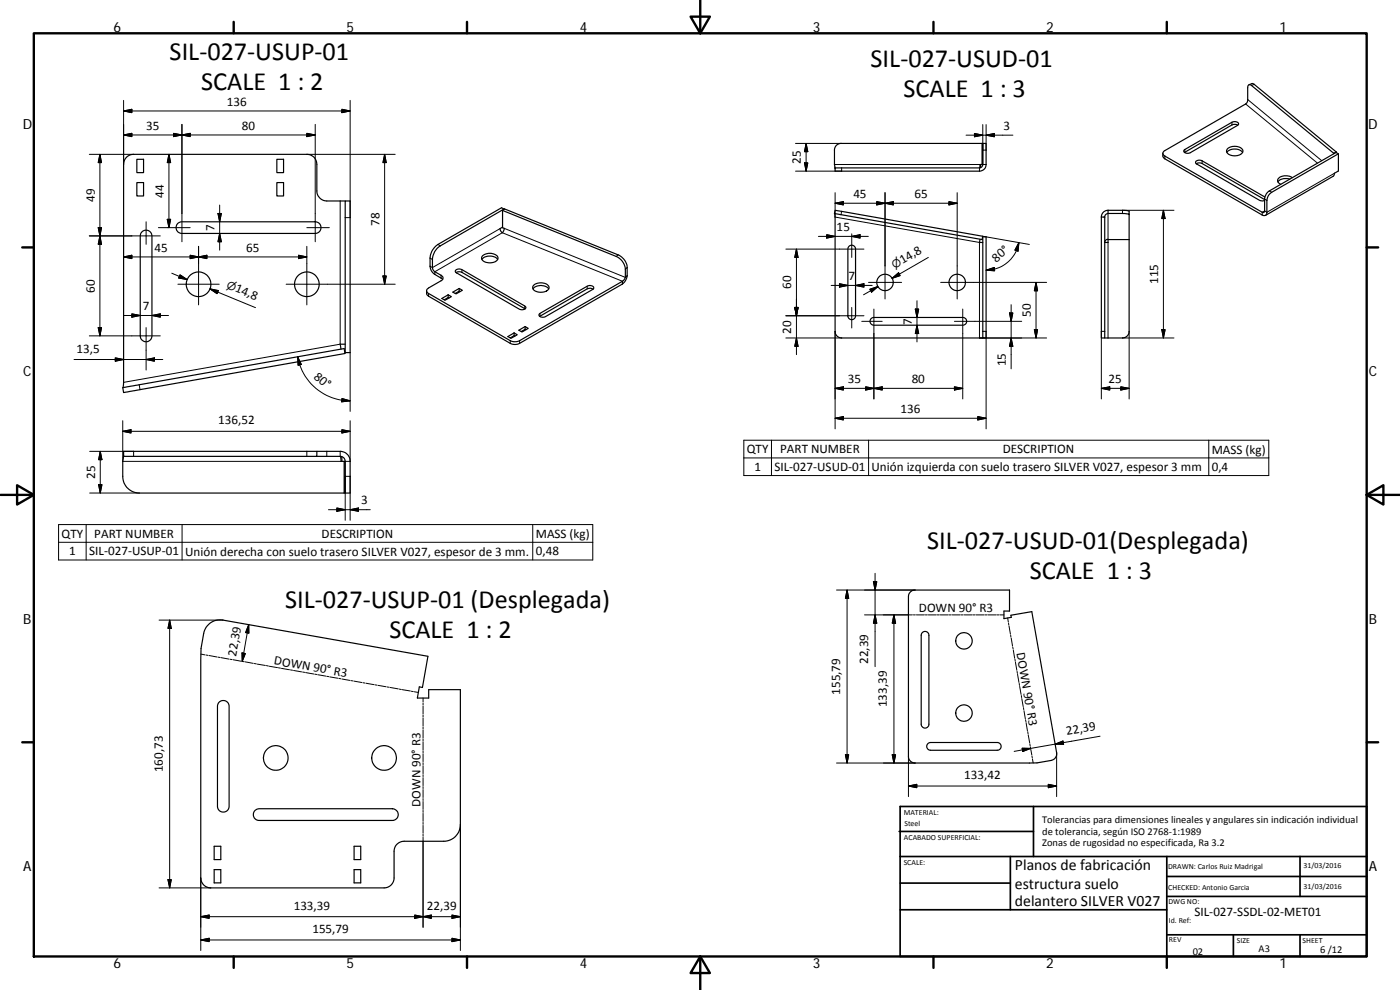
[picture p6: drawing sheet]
<svg xmlns="http://www.w3.org/2000/svg" width="420mm" height="297mm" viewBox="0 0 420 297" stroke-linecap="round" stroke-linejoin="round" font-family="sans-serif">
<g fill="none" stroke="#000" stroke-width=".36">
<path d="M371.5 37.6l-.9-.3-.9 .2-14.2 8.2M374.9 25.4l.9-.3 .4 .1 24.9 20.4M41.1 47.8h2v4h-2zM41.1 54.8h2v4h-2zM83.1 47.8h2v4h-2zM83.1 54.8h2v4h-2zM250.6 50.1v.5M294.3 49.4l-.1 .9M294.7 43v6.4h-.6l-.1 1M294.7 49.4h.2M294.9 49.4v-6.4h-42.5a1.96 1.96 0 0 0-2 2v4.4l.2 1M294.9 49.4l-.2 .6-.7 .4"/>
<path d="M294.9 45v-2h1v6.4a1.97 1.97 0 0 1-1.9 2h-43.4v-1h43.4M349 46v1l.6 .6 29.2 16.9a.86 .86 0 0 0 1 .1 .86 .86 0 0 0 .4-.9v-3.6a3.2 3.2 0 0 1 1.4-2.4l20.1-11.6M355.4 45l14.3-8.3a1.17 1.17 0 0 1 2 .7l-14.5 8.4a1.17 1.17 0 0 1-1.9-.7zM359 49.1l.9-.2 .9 .2 18.7 10.8M368.2 45.7a3.2 3.2 0 0 1 4.7 0M368.5 44.5a3 3 0 0 1 4.5 .8 2.98 2.98 0 0 1-4.6 .7l-.3-.9zM379.6 59.1l-18.8-10.8a1.15 1.15 0 0 0-2 .6l19.2 11.2 .9 .2 .6-.2M387.1 53.7a3.2 3.2 0 0 0-3.6 .9M387.8 53.3a3.2 3.2 0 0 0-4.4 .7l.1 .6 .9 .7M400.3 46v.1M400.3 46l-24.7-20.3a.67 .67 0 0 0-.9-.2 .67 .67 0 0 0-.3 .8v3.9l-.6 1-24.2 14a.85 .85 0 0 0-.6 .8 .85 .85 0 0 0 .6 .8l29.5 17 .4-.5v-3.6a3.3 3.3 0 0 1 1.4-2.4l20.1-11.6 .7 .4v5.2l-1.2 .7-.3 .8-20.4 11.8M401.1 45.6v.2"/>
<path d="M401.1 45.6l-.8 .4M42.8 69.4a1.78 1.78 0 0 1 2.8 1.4v30a1.76 1.76 0 0 1-1.8 1.7 1.76 1.76 0 0 1-1.7-1.7v-30l.1-.6zM53.4 67l1.2-.5h40a1.75 1.75 0 0 1 1.7 1.8 1.75 1.75 0 0 1-1.7 1.7h-40a1.75 1.75 0 0 1-1.7-1.1 1.75 1.75 0 0 1 .5-1.9zM103.6 60.3h-5.5a3 3 0 0 1-3-3v-8a2.93 2.93 0 0 0-3-3h-52a2.96 2.96 0 0 0-3 3v65.4l-.3 1.6M103.6 60.3h1.5v45.5h-1.5zM144.6 77.9a3.3 3.3 0 0 1 4.8 0M144.8 76.8a3.2 3.2 0 0 1 4.6 .4 1.9 1.9 0 0 1-2.4 1.7 1.99 1.99 0 0 1-2.4-1.7zM150.8 63.1l.6-.4 34.1 13.8a4.5 4.5 0 0 1 2.7 3.8v2.4M150.8 63.1v5.2l.5 .2v.2l-.5 1.1-.5-.4-.2-.8 .7-.5M150.8 63.1l34.1 13.8a4.7 4.7 0 0 1 2.8 3.9v2.4M151.2 62.7v.1M151.2 62.7l-.7-.4-19.1 11a5.2 5.2 0 0 0-2.3 4.1v2.5a3.1 3.1 0 0 0 1.4 2.4l2.3 1.5"/>
<path d="M151.2 62.7l-19 11.1a5 5 0 0 0-2.4 4.1l.1 3 .6 .6 1.9 1.1a.87 .87 0 0 1 .6 .8 .87 .87 0 0 1-.6 .8l-3.8 2.2a.87 .87 0 0 0-.6 .8 .87 .87 0 0 0 .6 .9l24.5 14.1a3.2 3.2 0 0 0 2.8 0l30.9-17.8M250.4 64.1l.2 1v34.3a1.96 1.96 0 0 0 2 2h42.3M250.6 63.1l44.3 7.8-.2 1-44.2-7.8zM254.9 73.8a1.15 1.15 0 0 1 1.2-.1 1.15 1.15 0 0 1 .7 1v20a1.15 1.15 0 0 1-1.2 1.2 1.15 1.15 0 0 1-1.1-1.2v-20zM294.1 71.8l-.1 .9h.9M294.9 71.1h1v30.3h-1zM330.5 65.1h1M330.5 65.1v36.3h1v-36.3M332.5 63.1l5.6 .1 .8 .2v1l-1.4-.3h-5M332.5 71.9v.8h-.9a.72 .72 0 0 1 .9-.8h6.4M332.5 63.1a2.02 2.02 0 0 0-2 2M332.5 63.1v1"/>
<path d="M332.5 64.1a1.05 1.05 0 0 0-1 1M338.9 64.4v35a2 2 0 0 1-2 2h-5.4M132.6 89.6l1.9-1.1 1 .5-1.9 1.1zM134.5 89.3l-1.2 .7M134.5 88.5v.8M134.5 89.3l.2 .1M135.9 87.7l1.9-1.1 1 .5-1.9 1.1zM136.7 81.2a1.67 1.67 0 0 1 1.9-.3l18.9 10.9a.59 .59 0 0 1 .3 .8 .59 .59 0 0 1-.8 .3l-1.2-.1-18.8-10.9-.3-.3zM136.9 81.8l.8-.3 .9 .2 19 11M137.8 87.4l-1.2 .7M137.8 86.6v.8M137.8 87.4l.2 .1"/>
<path d="M154.3 99.9v.8M155.7 99.1l1.9-1.1 .9 .5-1.8 1.1zM157.6 98.8l-1.2 .7M157.6 98v.8M157.6 98.8l.2 .1M160 86.7a3.2 3.2 0 0 1 4.7 0M160.1 85.6a3.2 3.2 0 0 1 4.7 .4 2.11 2.11 0 0 1-2.9 1.7 1.6 1.6 0 0 1-1.9-1.8zM161.9 94.1l14.3-8.2a1.15 1.15 0 0 1 1.2-.3 1.15 1.15 0 0 1 .7 1l-14.4 8.4a1.13 1.13 0 0 1-1.2 .2 1.13 1.13 0 0 1-.7-.9zM178 86.8a1.72 1.72 0 0 0-1.8-.1l-14.2 8.2M186.8 85.2l-30.9 17.8a3.1 3.1 0 0 1-2.8 0l-24.5-14.1-.6-.7v-1M186.8 84.4v.8M187.7 83.2l-.9 1.2"/>
<path d="M188.2 82.7l-.5 .5M188.2 82.7a4 4 0 0 1-1.4 2.5M261.4 95.7l.9-.5h26.6a1.16 1.16 0 0 1 1.2 1.2 1.16 1.16 0 0 1-1.2 1.2h-26.6a1.18 1.18 0 0 1-1.1-.7 1.18 1.18 0 0 1 .2-1.2zM36.8 116.3l66.5-11.7 .2 1.5-66.3 11.7zM103.6 103.3h-1.5l.3 1.5M152.4 101l1.9-1.1 .9 .5-1.8 1.1zM154.3 100.7l-1.2 .7M154.3 100.7l.2 .1M37.1 135.4h58v1.5h-58zM37.1 136.5l-.1 .7M37.1 136.9l-.3 1.5v4.5a4.9 4.9 0 0 0 5 5h61.5M95.1 135.4h7a3 3 0 0 1 3 3v9.5h-1.5v-9.5a1.48 1.48 0 0 0-1.5-1.5"/>
<path d="M95.1 136.9h7M102.1 136.9l.3 1.5h1.1v9.5h-.2M102.5 137l.1 1.4M103.3 138.4v9.5M273.4 177.5l.5-.4 .7-.1h28.4v6.3h-1.7v2.3l2.2-.4-.1-.6 6.3-1.1 7.4 42.3a2.08 2.08 0 0 1-1.6 2.4l-4.3 .7h-36.6a1.96 1.96 0 0 1-2-2v-47.9l.3-1zM62.6 187.4a4.8 4.8 0 0 1 4.3-1.3l61.5 10.8-1.6 9.4-1-.2-.5 3.3h3.4v-2.5h9.5v40.5a5 5 0 0 1-5 5h-11.9a3 3 0 0 0-3 3v8a3 3 0 0 1-3 3h-52a3 3 0 0 1-3-3v-65.4a21.6 21.6 0 0 1 1.3-9.4zM276.9 189.7a1.16 1.16 0 0 1 1.2-.1 1.16 1.16 0 0 1 .7 1v26.7a1.15 1.15 0 0 1-1.2 1.2 1.15 1.15 0 0 1-1.1-1.2v-26.7zM65.7 210.7a1.75 1.75 0 0 1 1.9-.4 1.75 1.75 0 0 1 1.2 1.6v30a1.75 1.75 0 0 1-1.8 1.8 1.75 1.75 0 0 1-1.7-1.8v-30zM278.4 223.2l.9-.4h20a1.16 1.16 0 0 1 1.1 1.1 1.16 1.16 0 0 1-1.1 1.2h-20a1.17 1.17 0 0 1-1.1-.7 1.17 1.17 0 0 1 .2-1.2zM64.3 253.9h2v4h-2zM76.6 243.1l1.2-.4h40a1.76 1.76 0 0 1 1.7 1.7 1.76 1.76 0 0 1-1.7 1.8h-40a1.76 1.76 0 0 1-1.7-1.2 1.76 1.76 0 0 1 .5-1.9zM106.3 253.9h2v4h-2z"/>
<path d="M64.3 260.9h2v4h-2zM106.3 260.9h2v4h-2z"/>
<circle cx="59.6" cy="85.3" r="3.7"/>
<circle cx="92.1" cy="85.3" r="3.7"/>
<circle cx="265.6" cy="84.7" r="2.46"/>
<circle cx="287.3" cy="84.7" r="2.47"/>
<circle cx="289.3" cy="192.3" r="2.46"/>
<circle cx="289.3" cy="214" r="2.46"/>
<circle cx="82.7" cy="227.4" r="3.7"/>
<circle cx="115.3" cy="227.4" r="3.7"/>
</g>
<g fill="none" stroke="#000" stroke-width=".3">
<path d="M37.1 30.1v19.2M37.1 33.3l2.5-.5v1zM37.1 33.3h68M54.6 37.3v35.2M94.6 37.3v35.2M102.6 32.8l2.5 .5-2.5 .5zM105.1 30.1v35.2h-1.5M294.9 37.4v7.6h1v-7.6M369.7 36.7v.8M373.8 31.2l21.6 17.7M374.4 29.9l22.3 18.3M376.4 25.3l-.8 .4"/>
<path d="M26.8 46.3h13.3M30 46.3l.5 2.5h-1zM30 46.3v54.5M37.1 40.5l2.5-.5v1zM37.1 40.5h57.5M50.7 46.3v22M50.7 46.3l.5 2.5h-1zM52.1 40l2.5 .5-2.5 .5zM54.6 40.5l2.5-.5v1zM92.1 40l2.5 .5-2.5 .5zM92.1 46.3h26.5M115.4 46.3v39"/>
<path d="M115.4 46.3l.5 2.5h-1zM238.7 43h13.7M241.4 48.9h1l-.5 2.5zM241.9 43v8.4M241.9 43l.5 2.5h-1zM250.4 49.4h43.7M250.6 57.8v7.3l43.4 7.6v28.7h20.1M252.6 50.4v1h-13.9M265.6 57.8v31.9M287.3 57.8v31.9M289.9 40.6h14.1M292.4 40l2.5 .6-2.5 .4z"/>
<path d="M294 50.4v1M294.9 49.4h1M295.9 40.6l2.5-.6v1zM349.6 46.8v.8M355.6 44.9v.8M360.8 48.3v.8M379.5 59.7l.7 .4M380.9 57.3l.7 .4M400.5 52l-20.3 11.7-.7-.4-.7 .4v.8M26.8 70.8h21.3M29.5 68.3h1l-.5 2.5zM30 70.8l.5 2.5h-1z"/>
<path d="M37.1 77.1l2.5-.5v1zM37.1 77.1h55M43.8 66.5v6.8M47.5 68.3h9.6M50.2 65.8h1l-.5 2.5zM57.1 76.6l2.5 .5-2.5 .5zM59.6 73.9v17.6M59.6 77.1l2.5-.5v1zM65.4 64.1h1l-.5 2.4zM65.9 61.5v13.6M65.9 70l.5 2.5h-1zM89.6 76.6l2.5 .5-2.5 .5z"/>
<path d="M92.1 68.3h6.7M92.1 73.9v17.6M102.1 60.3v43l-65 11.4M129.1 77.4l.7 .5M131.4 73.3l.8 .5M150.1 68.6l-20.3 11.7-.7-.4M151.3 68.5l36.4 14.7M185.5 76.5l-.6 .4M235.8 74.7h23.5M239 74.7v31.7M239 74.7l.5 2.5h-1zM245.6 70.9h15"/>
<path d="M248.1 70.4l2.5 .5-2.5 .5zM250.6 61l2.5-.5v1zM250.6 61h36.7M252.6 63.4l-.2 1M255.6 70.2v7M255.6 70.9l2.5-.5v1zM263.1 60.5l2.5 .5-2.5 .5zM265.6 61l2.5-.5v1zM278.6 77.2l-10.9 6.3 2.2-1.2M284.8 60.5l2.5 .5-2.5 .5zM294.9 70.9l14 2.4M305.8 72.8l-.3 2.6-.9-.3z"/>
<path d="M305.8 72.8a10 10 0 0 1-2.9 5.4l-2.4 1.8a10.9 10.9 0 0 1-4.6 1.1M332.5 64.1v7.7M332.5 72.7v28.7M349.2 63.1v38.3M349.2 63.1l.5 2.5h-1zM352.3 63.1h-15.4v1M29.5 98.3h1l-.5 2.5zM37.1 94.7h13.5M39.6 94.2l2.5 .5-2.5 .5zM43.8 98.3v12.7M45.6 94.7l2.5-.5v1zM51.6 82l4.6 1.9"/>
<path d="M53.4 85.3h12.4M54 82.5l2.2 1.4-2.6-.5zM63 86.7l2.5 .5-.4 .9zM65.3 87.7l-2.3-1 13.7 5.6M114.9 82.8h1l-.5 2.5zM118.6 85.3h-32.7M128.6 88.1v.8M130.5 82.3v-.8l20.3-11.7 36 14.6M132.4 82.6v.8M138.6 80.9v.8M157.5 91.8v.8M162.1 94v.9"/>
<path d="M176.2 85.9v.8M188.2 80.3l-.5 .5M235.8 94.7h23.5M238.5 92.2h1l-.5 2.5zM249.4 85.6h12.4M250.6 99.4v29.3M251.9 85.1l2.6 .5-2.6 .5zM255.6 92.2v6.2M256.8 85.6l2.5-.5v1zM258.6 96.4h6.2M260.7 84.7h9.9M261.1 86.8l2.4-.8-1.9 1.7z"/>
<path d="M262.3 92.7v27M263.5 86l-4.3 2.5M267.7 83.5l2-1.7 .4 .9zM274.7 92.7h1l-.5 2.5zM275.2 90.2v12.4M275.2 97.6l.5 2.5h-1zM282.3 84.7h31.8M288.9 92.7v27M294.9 99.4h1v29.3M295.9 81.1l2.5-.8 .1 1zM303 93.9h1l-.5 2.5zM303.5 91.4v19.3"/>
<path d="M306.6 96.4h-20.2M310.4 98.9h1l-.5 2.5zM310.9 84.7v16.7M310.9 84.7l.5 2.5h-1zM331.5 99.4h-1v20.3M338.9 99.4v20.3M348.7 98.9h1l-.5 2.5zM22.2 107.9h26.7M26.8 100.8h21.3M34.6 107.4l2.5 .5-2.5 .5zM41.8 115.4l.2 1.5M43.8 107.9l2.5-.5v1z"/>
<path d="M89.3 107.1l1.1 2.2-.9 .3zM89.3 107.1a16 16 0 0 0 15.8 13.2M102.6 119.6l2.5 .7-2.6 .3zM105.1 105.8v17.6M153.1 102.2v.8M155.9 102.2v.8M235.8 101.4h16.8M239 101.4l.5 2.5h-1zM250.6 116.5l2.5-.4v.9zM250.6 116.5h38.3M259.8 116.1l2.5 .4-2.5 .5zM262.3 116.5l2.5-.4v.9z"/>
<path d="M286.4 116.1l2.5 .4-2.5 .5zM303.5 101.4l.5 2.5h-1zM330.5 116.5l2.5-.4v.9zM330.5 116.5h8.4M336.4 116.1l2.5 .4-2.5 .5zM336.9 101.4h15.4M26.9 135.4h13.2v1.5M30.1 135.4l.5 2.5h-1zM30.1 135.4v12.5M36.8 126.2v12.2h65.6M36.8 129.4l2.5-.5v1zM36.8 129.4h68.3"/>
<path d="M92.1 135.4v1.5M98.1 135.4v1.5M102.1 135.4v1.5M102.6 128.9l2.5 .5-2.5 .5zM105.1 126.2v12.2h-1.5M223.2 132.1h157.6v10.6h-157.6zM223.2 137.4h157.6M231.5 132.1v10.6M250.6 125.5l2.5-.5v1zM250.6 125.5h45.3M260.7 132.1v10.6M293.4 125l2.5 .5-2.5 .5z"/>
<path d="M362.8 132.1v10.6M17.6 157.4h160.3v10.6h-160.3zM25.9 157.4v10.6M26.9 147.9h14.9M29.6 145.4h1l-.5 2.5zM54.6 157.4v10.6M98.6 152.9h12.5M101.1 152.4l2.5 .5-2.5 .5zM103.6 156.1v-13.2h1.5v13.2M105.1 152.9l2.5-.5v1zM159.9 157.4v10.6M17.6 162.7h160.3"/>
<path d="M251 177h23.6M254.2 177v51.9M254.2 177l.5 2.5h-1zM262.1 174.5h1l-.5 2.5zM262.6 172v28M47.7 186.1h19.2M50.9 186.1l.5 2.5h-1zM50.9 186.1v80.3M60.3 196.3l1.2 .2M61.8 196.5l.6 .1M62.7 196.7l2.4 .4M65.4 197.2l.6 .1"/>
<path d="M66.3 197.3l2.5 .5M69.1 197.8l.5 .1M70 198l2.4 .4M72.6 195.9l1 .2-.9 2.3zM73.6 198.6l2.4 .4M74.6 187.4l.1 2.5-1-.1zM74.6 187.4l-1.9 11 .6 .1M76.3 199.1l.6 .1M77.2 199.3l2.4 .4M79.9 199.7l.6 .1M80.8 199.9l2.5 .4M259.4 184.5h14.4"/>
<path d="M262.6 184.5l.5 2.5h-1zM268.3 184.5v44.4M268.3 184.5l.5 2.5h-1zM274.1 184.5h.6M275 184.5h2.4M277.7 184.5h.6M278.6 184.5h2.4M281.3 184.5h.6M282.2 184.5h2.4M284.8 184.5h.7M285.8 184.5h2.4M288.4 184.5h.6"/>
<path d="M289.4 184.5h2.4M292 184.5h.6M292.9 184.5h2.4M295.6 184.5h.6M296.5 184.5h2.4M299.2 184.5h.6M300.1 184.5h1.2M302.4 185.4l.2 1.2M302.7 186.9l.1 .6M302.8 187.8l.4 2.5M303.3 190.6l.1 .6M303.5 191.5l.4 2.4"/>
<path d="M303.9 194.2l.2 .6M304.1 195.1l.4 2.4M304.6 197.8l.1 .6M304.7 198.7l.5 2.4M83.6 200.4l.6 .1M84.5 200.5l2.4 .5M87.2 201l.6 .1M88.1 201.2l2.4 .4M90.8 201.6l.6 .1M91.7 201.8l2.4 .4M94.5 202.3l.5 .1M95.3 202.4l2.5 .5"/>
<path d="M98.1 202.9l.6 .1M99 203.1l2.4 .4M101.7 203.5l.6 .2M102.6 203.7l2.4 .5M105.3 204.2l.6 .1M106.2 204.4l2.4 .4M109 204.9h.5M109.8 205l2.5 .4M112.6 205.5l.6 .1M113.5 205.6l2.4 .5M116.2 206.1l.6 .1M117.1 206.3l2.4 .4"/>
<path d="M119.8 206.8l.6 .1M120.7 206.9l2.5 .4M123.5 207.4l.5 .1M124.3 207.6l1.3 .2M127 209.4v1.2M127 210.9v.6M127 211.8v2.4M127 214.5v.6M127 215.4v2.4M127 218.1v.6M127 219v2.4M305.2 201.4l.1 .7"/>
<path d="M305.4 202.3l.4 2.5M305.9 205l.1 .7M306 206l.4 2.4M306.5 208.7l.1 .6M306.7 209.6l.4 2.4M307.1 212.3l.1 .6M307.3 213.2l.4 2.4M307.8 215.9l.1 .6M307.9 216.8l.4 2.5M308.4 219.5l.1 .7M127 221.7v.6M127 222.6v2.4"/>
<path d="M127 225.3v.5M127 226.1v2.4M127 228.9v.5M127 229.7v2.4M127 232.4v.6M127 233.3v2.4M127 236v.6M127 236.9v2.4M127 239.6v.6M251 228.9h23.6M253.7 226.5h1l-.5 2.4zM267.8 226.5h1l-.5 2.4z"/>
<path d="M272.6 226.9v12.1M272.6 235.8l2.5-.5v1zM272.6 235.8h44.5M306.8 224.5l2.5 .1-2.4 .9zM308.6 220.5l.4 2.4M309.1 223.2l.1 .6M309.2 224.1l.5 2.4M309.7 226.8l.1 .6M309.8 227.7l.3 1.2M314.6 235.3l2.5 .5-2.5 .5zM316.7 223.3l2.3-1 .2 1zM317.1 225.8v13.2"/>
<path d="M330.1 220.9l-25.7 4.5M127 240.5v2.4M127 243.2v.6M127 244.1v2.3M127 246.8v.5M127 247.6v2.4M127 250.3v.6M127 251.2v27M138.2 247.4v37.8M47.7 266.4h15.6M50.4 263.9h1l-.5 2.5zM60.3 275l2.5-.4v.9z"/>
<path d="M60.3 275h77.9M60.3 263.4v21.8M124.5 274.6l2.5 .4-2.5 .5zM127 275l2.4-.4v.9zM135.6 274.6l2.6 .4-2.6 .5zM60.3 282l2.5-.5v1zM60.3 282h77.9M135.6 281.5l2.6 .5-2.6 .5z"/>
</g>
<g fill="none" stroke="#000" stroke-width=".71">
<path d="M10.1 10h400.1v277h-400.1zM70.1 6.6v3.4M140.2 6.6v3.4M207.3 5h5.8l-2.9 5zM210.2 0v10M280.2 6.6v3.4M350.2 6.6v3.4M6.7 74.2h3.4M410.2 74.2h3.4M.2 148.5h9.9M5.1 145.6l5 2.9-5 2.9zM410.2 148.5l5-2.9v5.8z"/>
<path d="M410.2 148.5h9.9M6.7 222.7h3.4M410.2 222.7h3.4M70.1 287v3.4M140.2 287v3.4M210.2 287l2.9 5h-5.8zM210.2 287v10M280.2 287v3.4M350.2 287v3.4"/>
</g>
<g fill="none" stroke="#000" stroke-width=".51">
<path d="M269.8 249.5h40.4M270.1 257h140.1M270.1 242h140.1v45h-140.1zM303.2 257v16M310.2 242v15M350.2 257v30M390.2 257v12M270.1 273h80.1M270.1 265h33.1M350.2 269h60M350.2 263h60M350.2 280.5h60"/>
<path d="M370.2 280.5v6.5M390.2 280.5v6.5"/>
</g>
<g fill="#000" stroke="#000" stroke-width=".3">
<path d="M37.1 33.3l2.5-.5v1zM102.6 32.8l2.5 .5-2.5 .5zM30 46.3l.5 2.5h-1zM37.1 40.5l2.5-.5v1zM50.7 46.3l.5 2.5h-1zM52.1 40l2.5 .5-2.5 .5zM54.6 40.5l2.5-.5v1zM92.1 40l2.5 .5-2.5 .5zM115.4 46.3l.5 2.5h-1zM241.4 48.9h1l-.5 2.5zM241.9 43l.5 2.5h-1zM292.4 40l2.5 .6-2.5 .4z"/>
<path d="M295.9 40.6l2.5-.6v1zM29.5 68.3h1l-.5 2.5zM30 70.8l.5 2.5h-1zM37.1 77.1l2.5-.5v1zM50.2 65.8h1l-.5 2.5zM57.1 76.6l2.5 .5-2.5 .5zM59.6 77.1l2.5-.5v1zM65.4 64.1h1l-.5 2.4zM65.9 70l.5 2.5h-1zM89.6 76.6l2.5 .5-2.5 .5zM239 74.7l.5 2.5h-1zM248.1 70.4l2.5 .5-2.5 .5z"/>
<path d="M250.6 61l2.5-.5v1zM255.6 70.9l2.5-.5v1zM263.1 60.5l2.5 .5-2.5 .5zM265.6 61l2.5-.5v1zM284.8 60.5l2.5 .5-2.5 .5zM305.8 72.8l-.3 2.6-.9-.3zM349.2 63.1l.5 2.5h-1zM29.5 98.3h1l-.5 2.5zM39.6 94.2l2.5 .5-2.5 .5zM45.6 94.7l2.5-.5v1zM54 82.5l2.2 1.4-2.6-.5zM63 86.7l2.5 .5-.4 .9z"/>
<path d="M114.9 82.8h1l-.5 2.5zM238.5 92.2h1l-.5 2.5zM251.9 85.1l2.6 .5-2.6 .5zM256.8 85.6l2.5-.5v1zM261.1 86.8l2.4-.8-1.9 1.7zM267.7 83.5l2-1.7 .4 .9zM274.7 92.7h1l-.5 2.5zM295.9 81.1l2.5-.8 .1 1zM303 93.9h1l-.5 2.5zM310.4 98.9h1l-.5 2.5zM310.9 84.7l.5 2.5h-1zM348.7 98.9h1l-.5 2.5z"/>
<path d="M34.6 107.4l2.5 .5-2.5 .5zM43.8 107.9l2.5-.5v1zM89.3 107.1l1.1 2.2-.9 .3zM239 101.4l.5 2.5h-1zM250.6 116.5l2.5-.4v.9zM259.8 116.1l2.5 .4-2.5 .5zM262.3 116.5l2.5-.4v.9zM275.2 97.6l.5 2.5h-1zM286.4 116.1l2.5 .4-2.5 .5zM303.5 101.4l.5 2.5h-1zM330.5 116.5l2.5-.4v.9zM336.4 116.1l2.5 .4-2.5 .5z"/>
<path d="M30.1 135.4l.5 2.5h-1zM36.8 129.4l2.5-.5v1zM102.6 119.6l2.5 .7-2.6 .3zM102.6 128.9l2.5 .5-2.5 .5zM250.6 125.5l2.5-.5v1zM293.4 125l2.5 .5-2.5 .5zM29.6 145.4h1l-.5 2.5zM101.1 152.4l2.5 .5-2.5 .5zM105.1 152.9l2.5-.5v1zM254.2 177l.5 2.5h-1zM262.1 174.5h1l-.5 2.5zM50.9 186.1l.5 2.5h-1z"/>
<path d="M72.6 195.9l1 .2-.9 2.3zM74.6 187.4l.1 2.5-1-.1zM262.6 184.5l.5 2.5h-1zM268.3 184.5l.5 2.5h-1zM253.7 226.5h1l-.5 2.4zM267.8 226.5h1l-.5 2.4zM272.6 235.8l2.5-.5v1zM306.8 224.5l2.5 .1-2.4 .9zM314.6 235.3l2.5 .5-2.5 .5zM316.7 223.3l2.3-1 .2 1zM50.4 263.9h1l-.5 2.5zM60.3 275l2.5-.4v.9z"/>
<path d="M124.5 274.6l2.5 .4-2.5 .5zM127 275l2.4-.4v.9zM135.6 274.6l2.6 .4-2.6 .5zM60.3 282l2.5-.5v1zM135.6 281.5l2.6 .5-2.6 .5z"/>
</g>
<g font-size="7.9">
<text x="50.9" y="18.1">SIL‐027‐USUP‐01</text>
<text x="261.3" y="20">SIL‐027‐USUD‐01</text>
<text x="60.4" y="27.1">SCALE 1 : 2</text>
<text x="271.1" y="29">SCALE 1 : 3</text>
<text x="278.2" y="164.8">SIL‐027‐USUD‐01(Desplegada)</text>
<text x="309" y="173.8">SCALE 1 : 3</text>
<text x="85.6" y="182.3">SIL‐027‐USUP‐01 (Desplegada)</text>
<text x="116.8" y="191.3">SCALE 1 : 2</text>
</g>
<g font-size="4.7">
<text x="304.6" y="261.2">Planos de fabricación</text>
<text x="304.6" y="266.6">estructura suelo</text>
<text x="304.6" y="272">delantero SILVER V027</text>
</g>
<g font-size="4.2">
<text x="34" y="9.6">6</text>
<text x="104" y="9.6">5</text>
<text x="174" y="9.6">4</text>
<text x="244" y="9.6">3</text>
<text x="314" y="9.6">2</text>
<text x="384" y="9.6">1</text>
<text x="6.8" y="38.7">D</text>
<text x="410.6" y="38.7">D</text>
<text x="7" y="112.9">C</text>
<text x="410.8" y="112.9">C</text>
<text x="7" y="187.1">B</text>
<text x="410.8" y="187.1">B</text>
<text x="7" y="261.3">A</text>
<text x="410.8" y="261.3">A</text>
<text x="34" y="290.4">6</text>
<text x="104" y="290.4">5</text>
<text x="174" y="290.4">4</text>
<text x="244" y="290.4">3</text>
<text x="314" y="290.4">2</text>
<text x="384" y="290.4">1</text>
</g>
<g font-size="3.9">
<text x="68.1" y="31.7">136</text>
<text x="43.8" y="38.9">35</text>
<text x="72.6" y="38.9">80</text>
<text x="301.2" y="39">3</text>
<text x="240.4" y="49.2" transform="rotate(-90 240.4 49.2)">25</text>
<text x="49.2" y="59.3" transform="rotate(-90 49.2 59.3)">44</text>
<text x="256.1" y="59.4">45</text>
<text x="274.4" y="59.4">65</text>
<text x="28.4" y="60.6" transform="rotate(-90 28.4 60.6)">49</text>
<text x="64.4" y="69.3" transform="rotate(-90 64.4 69.3)">7</text>
<text x="113.9" y="67.8" transform="rotate(-90 113.9 67.8)">78</text>
<text x="251.1" y="69.4">15</text>
<text x="46.4" y="75.5">45</text>
<text x="73.8" y="75.5">65</text>
<text x="270.8" y="79.2" transform="rotate(-30 270.8 79.2)">14,8</text>
<text x="298.9" y="78.8" transform="rotate(-40 298.9 78.8)">80°</text>
<text x="28.4" y="87.8" transform="rotate(-90 28.4 87.8)">60</text>
<text x="70.3" y="87.4" transform="rotate(22 70.3 87.4)">14,8</text>
<text x="237.5" y="86.7" transform="rotate(-90 237.5 86.7)">60</text>
<text x="254.6" y="84.1">7</text>
<text x="347.6" y="85.2" transform="rotate(-90 347.6 85.2)">115</text>
<text x="42.9" y="93.1">7</text>
<text x="309.3" y="95.1" transform="rotate(-90 309.3 95.1)">50</text>
<text x="237.5" y="100.1" transform="rotate(-90 237.5 100.1)">20</text>
<text x="273.7" y="97.4" transform="rotate(-90 273.7 97.4)">7</text>
<text x="23" y="105.8">13,5</text>
<text x="94" y="113.3" transform="rotate(40 94 113.3)">80°</text>
<text x="301.9" y="109.9" transform="rotate(-90 301.9 109.9)">15</text>
<text x="254.4" y="115">35</text>
<text x="273.6" y="115">80</text>
<text x="332.7" y="115">25</text>
<text x="270.3" y="124">136</text>
<text x="65.5" y="127.4">136,52</text>
<text x="224.1" y="136">QTY</text>
<text x="234.1" y="136">PART NUMBER</text>
<text x="301" y="136">DESCRIPTION</text>
<text x="363.7" y="136.1">MASS (kg)</text>
<text x="28.5" y="143.7" transform="rotate(-90 28.5 143.7)">25</text>
<text x="226.4" y="141.3">1</text>
<text x="232.4" y="141.3">SIL‐027‐USUD‐01</text>
<text x="261.6" y="141.4">Unión izquierda con suelo trasero SILVER V027, espesor 3 mm</text>
<text x="363.7" y="141.3">0,4</text>
<text x="108.4" y="151.4">3</text>
<text x="18.5" y="161.3">QTY</text>
<text x="28.3" y="161.3">PART NUMBER</text>
<text x="96.5" y="161.3">DESCRIPTION</text>
<text x="160.8" y="161.4">MASS (kg)</text>
<text x="20.8" y="166.6">1</text>
<text x="26.8" y="166.6">SIL‐027‐USUP‐01</text>
<text x="55.5" y="166.7">Unión derecha con suelo trasero SILVER V027, espesor de 3 mm.</text>
<text x="160.8" y="166.6">0,48</text>
<text x="275.8" y="183.7">DOWN 90° R3</text>
<text x="70.9" y="197" transform="rotate(-80 70.9 197)">22,39</text>
<text x="305.1" y="196" transform="rotate(80 305.1 196)">DOWN 90° R3</text>
<text x="82.1" y="199.3" transform="rotate(10 82.1 199.3)">DOWN 90° R3</text>
<text x="260.6" y="199.3" transform="rotate(-90 260.6 199.3)">22,39</text>
<text x="252.1" y="208.4" transform="rotate(-90 252.1 208.4)">155,79</text>
<text x="266.2" y="212.2" transform="rotate(-90 266.2 212.2)">133,39</text>
<text x="320.2" y="220.5" transform="rotate(-10 320.2 220.5)">22,39</text>
<text x="48.8" y="231.7" transform="rotate(-90 48.8 231.7)">160,73</text>
<text x="289.4" y="233.7">133,42</text>
<text x="126.2" y="242.1" transform="rotate(-90 126.2 242.1)">DOWN 90° R3</text>
<text x="88.1" y="273">133,39</text>
<text x="128.1" y="273">22,39</text>
<text x="358.5" y="274.9">SIL‐027‐SSDL‐02‐MET01</text>
<text x="93.7" y="280">155,79</text>
</g>
<g font-size="3.3">
<text x="268.4" y="80.6" transform="rotate(-30 268.4 80.6)">⌀</text>
<text x="67.7" y="86.3" transform="rotate(22 67.7 86.3)">⌀</text>
</g>
<g font-size="3.1">
<text x="312.8" y="246.8">Tolerancias para dimensiones lineales y angulares sin indicación individual</text>
<text x="312.8" y="250.4">de tolerancia, según ISO 2768‐1:1989</text>
<text x="312.8" y="254">Zonas de rugosidad no especificada, Ra 3.2</text>
<text x="357.9" y="286.4">02</text>
<text x="377.7" y="285.6">A3</text>
<text x="396.2" y="285.9">6 /12</text>
</g>
<g font-size="2.4">
<text x="271.2" y="244.4">MATERIAL:</text>
<text x="271.3" y="251.9">ACABADO SUPERFICIAL:</text>
<text x="271.4" y="247.9">Steel</text>
<text x="271.2" y="259.7">SCALE:</text>
<text x="350.6" y="260.8">DRAWN: Carlos Ruiz Madrigal</text>
<text x="391.2" y="260.6">31/03/2016</text>
<text x="350.6" y="267">CHECKED: Antonio Garcia</text>
<text x="391.2" y="266.6">31/03/2016</text>
<text x="350.7" y="271.4">DWG NO:</text>
<text x="350.8" y="276.8">Id. Ref:</text>
<text x="350.8" y="282.8">REV</text>
<text x="371.2" y="282.9">SIZE</text>
<text x="390.9" y="282.9">SHEET</text>
</g>
</svg>
